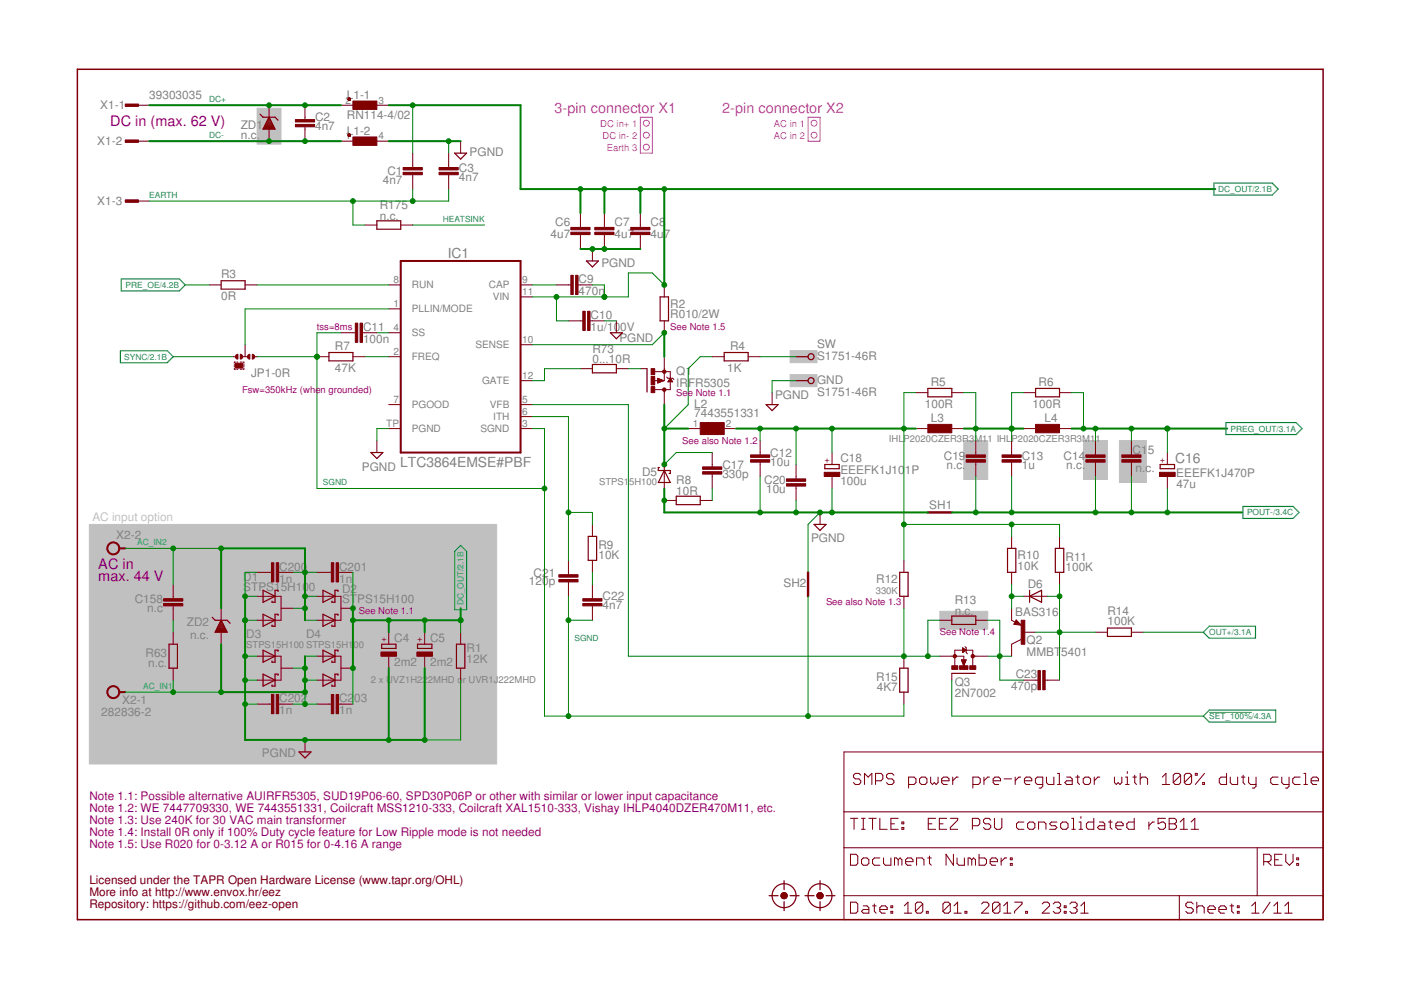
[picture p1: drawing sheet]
<svg xmlns="http://www.w3.org/2000/svg" width="297mm" height="210mm" viewBox="0 0 297 210" stroke-linecap="round" stroke-linejoin="round" font-family="sans-serif">
<g fill="#c0c0c0" stroke="#c0c0c0" stroke-width=".21">
<path d="M237.3 93.4h5.8v8.9h-5.8z"/>
<path d="M204.3 93.4h5.1v8.3h-5.1z"/>
<path d="M199.3 129.6h10.1v3.8h-10.1z"/>
<path d="M54.5 22.9h5.1v7.7h-5.1z"/>
<path d="M167.5 74.4h5.7v2.5h-5.7z"/>
<path d="M167.5 79.4h5.7v2.6h-5.7z"/>
<path d="M229.7 93.4h5.1v8.3h-5.1z"/>
<path d="M18.9 111.2h86.4v50.8h-86.4z"/>
</g>
<g fill="none" stroke="#800000" stroke-width=".21">
<path d="M29.1 29.9h2.5M29.1 22.3h2.5M57 22.3v2.5M57 27.4v2.5M64.7 22.3v3.1M64.7 26.9v3M72.3 29.9h2.5M72.3 22.3h2.5M79.9 29.9h2.5M79.9 22.3h2.5M87.5 32.5v3M87.5 37v3.1"/>
<path d="M95.1 32.5v3M95.1 37v3.1M97.7 29.9v2.6M29.1 42.6h2.5M77.4 47.7h2.5M85 47.7h2.5M123.1 45.2v3M123.1 49.7v3.1M125.6 52.8v2.5M128.1 45.2v3M128.1 49.7v3.1M135.8 45.2v3"/>
<path d="M135.8 49.7v3.1M44.3 60.4h2.6M49.4 75.6h.8M49.7 77.3v.5M49.7 78v.3h.2M49.9 76.8h-.2v.2M50.2 76.8h.2M50.2 78.3h.2M50.9 76.8h.3M50.9 78.3h.3M51.5 75.6h1M51.5 76.8h.2v.2"/>
<path d="M51.7 77.3v.5M51.7 78v.3h-.2M52 60.4h2.5M52 73.1v2.5M53.7 75.6h.8M67.2 75.6h2.5M72.3 70.5h3M74.8 75.6h2.6M76.9 70.5h3M82.4 75.6h2.6M82.4 65.5h2.6M82.4 60.4h2.6"/>
<path d="M82.4 70.5h2.6M110.4 62.9h2.5M110.4 60.4h2.5M110.4 73.1h2.5M118 60.4h3M120.5 68h3.1M122.6 60.4h3M123.1 78.2h2.5M125.1 68h3M130.7 68v2.5M130.7 78.2h2.5M135.8 78.2h1.4"/>
<path d="M138.8 78.8h3.3v3.8h-3.3M140.8 60.4v2.5M140.8 68v2.5M140.8 75.6v5.1h-2.1M141.4 79.9l.2 .3h1l.3 .3M151 75.6h2.5M158.6 75.6h2.6M79.9 93.4v2.5M82.4 90.9h2.6M82.4 85.8h2.6M110.4 90.9h2.5M110.4 80.7h2.5"/>
<path d="M110.4 85.8h2.5M110.4 88.3h2.5M139.4 80.2l1.3 .5-1.3 .5zM139.4 81.1h.3M139.4 81h.6M139.4 80.9h.9M139.4 80.8h1.2M139.4 80.6h1.1M139.4 80.5h.8M139.4 80.4h.5M139.4 80.3h.2M140.8 82.6v3.2"/>
<path d="M140.8 98.5v5.1M141.7 80.9h.9M141.8 80.8h.7M141.8 80.6h.6M141.9 80.5h.4M142 80.4h.2M142.1 80.3h.1M142.1 80.2l.5 .8h-1zM145.9 90.9h2.6M151 95.9v3.1M153.5 90.9h2.6M161.2 93.4v3.1"/>
<path d="M161.2 98v3M163.7 83.2v2.6M168.8 98.5v3M176.4 95.9v2.6M194.2 83.2h2.5M194.2 90.9h2.5M201.8 83.2h2.5M201.8 90.9h2.5M206.9 93.4v3.1M206.9 98v3M214.5 93.4v3.1M214.5 98v3"/>
<path d="M217 83.2h2.6M217 90.9h2.6M224.6 83.2h2.6M224.6 90.9h2.6M232.3 93.4v3.1M232.3 98v3M239.9 93.4v3.1M239.9 98v3M247.5 95.9v2.6M120.5 118.8v3.1M125.6 111.2v2.5M125.6 118.8v2.5"/>
<path d="M140.8 106.1h2.6M148.5 106.1h2.5M151 100.5v3.1M168.8 103.1v3M173.9 108.6v2.6M176.4 101v2.6M191.6 118.8v2.5M214.5 113.7v2.6M224.6 113.7v2.6M247.5 101v2.6M36.7 123.9v3M36.7 128.5v3"/>
<path d="M36.7 134v2.6M46.9 129v2.5M46.9 134v2.6M54.5 139.1h5.1v5.1h-5.1M54.5 126.4h5.1v5.1h-5.1M54.5 121.3h3.1M59.1 121.3h3M59.6 129h2.5M67.2 139.1h5.1v5.1h-5.1M67.2 126.4h5.1v5.1h-5.1M67.2 121.3h3.1M71.8 121.3h3"/>
<path d="M72.3 129h2.5M82.4 134v2.6M82.4 139.1v2.6M90 134v2.6M90 139.1v2.6M97.7 134v2.6M120.5 123.4v3M125.6 123.9v3M125.6 128.5v3M191.6 126.4v2.6M191.6 139.1v2.6M199.3 139.1h5v.9"/>
<path d="M199.3 131.5h2.5M203.8 139.9h1.1l-.6 1.3zM203.9 140h.9M204.1 137.4l.8 .5-.8 .5zM204.1 138.3h.1M204.1 138.2h.3M204.1 138h.4M204.1 137.9h.6M204.1 137.8h.7M204.1 137.7h.5M204.1 137.6h.3M204.1 137.5h.1"/>
<path d="M204.6 137.1l.3 .3v1l.2 .2M206.2 139.1h3.2M206.9 131.5h2.5M214.5 121.3v2.6M214.5 129v2.5l.7 .4M215.5 131.4l1 1.2-1.6-.2zM216.5 135.6l-2 1v2.5M217 134h2.6M217 126.4h5.1M224.6 121.3v2.6M232.3 134h2.5M239.9 134h2.5"/>
<path d="M36.7 141.7v2.5M54.5 149.3h3.1M59.1 149.3h3M59.6 141.7h2.5M64.7 156.9v2.5M67.2 149.3h3.1M71.8 149.3h3M72.3 141.7h2.5M97.7 141.7v2.5M178.9 159.4h101.6v35.6h-101.6zM191.6 146.7v2.6M201.8 142.8v1.4"/>
<path d="M203.9 140.1h.8M204 140.2h.7M204 140.4h.7M204.1 140.5h.5M204.1 140.6h.5M204.2 140.7h.3M204.2 140.8h.3M204.3 140.9h.1M204.3 141.1h.1M206.2 141.1v-3.2h-3.8v3.3M217 144.2h3.1M221.6 144.2h3"/>
<path d="M178.9 179.7h101.6M178.9 172.1h101.6M180.3 173.5h1.6M181.1 173.5v2.3M182.5 164.4l-.4-.4h-.8l-.3 .4v.4l.3 .3h.8l.4 .4v.4l-.4 .4h-.8l-.3-.4M182.6 173.5h.8M182.6 175.8h.8M183 173.5v2.3M183.3 166.3v-2.3l.8 .8 .7-.8v2.3M184.2 173.5h1.6M185 173.5v2.3M185.6 165.5h1.2l.4-.4v-.7l-.4-.4h-1.2v2.3"/>
<path d="M186.5 173.5v2.3h1.6M188.9 174.7h.8M189.5 164.4l-.4-.4h-.8l-.3 .4v.4l.3 .3h.8l.4 .4v.4l-.4 .4h-.8l-.3-.4M190.4 173.5h-1.5v2.3h1.5M191.2 175.5h.4v.3h-.4zM191.2 174.3h.4v.4h-.4zM192.6 166.3h1.2l.4-.4v-.8l-.4-.3h-1.2v2.3M195 165.1l.4-.3h.8l.3 .3v.8l-.3 .4h-.8l-.4-.4zM196.8 174.7h.8M197.3 164.8v1.1l.4 .4 .4-.4 .4 .4 .4-.4v-1.1M198.4 173.5h-1.6v2.3h1.6M199.2 174.7h.7"/>
<path d="M199.6 165.5h1.6v-.4l-.4-.3h-.8l-.4 .3v.8l.4 .4h.8M200.7 173.5h-1.5v2.3h1.5M201.5 173.5h1.6v.4l-1.6 1.6v.3h1.6M202 164.8v1.5M203.2 164.8h-.4l-.8 .7M206.2 175.1h1.1l.4-.4v-.8l-.4-.4h-1.1v2.3M206.3 166.3h1.2l.3-.4v-.8l-.3-.3h-1.2v2.3M208.6 164.8v1.5M209.8 164.8h-.4l-.8 .7M210.1 173.9l-.4-.4h-.8l-.4 .4v.4l.4 .4h.8l.4 .4v.4l-.4 .3h-.8l-.4-.3M210.6 165.5h1.5v-.4l-.4-.3h-.8l-.3 .3v.8l.3 .4h.8M210.8 173.5v2l.4 .3h.8l.4-.3v-2"/>
<path d="M212.9 165.1h1.6M215.2 164.8v1.5M216.4 164.8h-.4l-.8 .7M217.1 174.3h-1.2l-.4 .4v.8l.4 .3h1.2M217.2 165.5h1.6v-.4l-.4-.3h-.8l-.4 .3v.8l.4 .4h.8M217.9 174.7l.3-.4h.8l.4 .4v.8l-.4 .3h-.8l-.3-.3zM220.2 175.8v-1.5h1.2l.4 .4v1.1M221.1 166.3h-1.2l-.4-.4v-.8l.4-.3h1.2v1.9l-.4 .4h-.4M221.9 164.8v1.1l.3 .4h1.2v-1.5M224.1 174.3h-1.2l-.4 .4 .4 .4h.8l.4 .4-.4 .3h-1.2M224.2 164h.4v2.3M224.2 166.3h.8"/>
<path d="M224.9 174.7l.4-.4h.7l.4 .4v.8l-.4 .3h-.7l-.4-.3zM226.1 164.8h.8l.4 .3v1.2h-1.2l-.3-.4 .3-.4h1.2M227.2 173.5h.4v2.3M227.2 175.8h.8M228.1 164.8h.8M228.5 164.4v1.5l.4 .4M228.8 175.8h.8M228.8 174.3h.4v1.5M229.2 173.1v.4M229.7 165.1l.4-.3h.7l.4 .3v.8l-.4 .4h-.7l-.4-.4zM231.9 173.5v2.3h-1.2l-.4-.3v-.8l.4-.4h1.2M232 164.8v1.5"/>
<path d="M233.1 174.3h.7l.4 .4v1.1h-1.1l-.4-.3 .4-.4h1.1M233.2 164.8h-.4l-.8 .7M235 174.3h.8M235.4 173.9v1.6l.4 .3M236.3 164.8v1.1l.4 .4 .4-.4 .3 .4 .4-.4v-1.1M236.6 175.1h1.5v-.4l-.4-.4h-.7l-.4 .4v.8l.4 .3h.7M238.6 166.3h.8M238.6 164.8h.4v1.5M239 163.6v.4M240.2 164.8h.8M240.5 173.5v2.3h-1.2l-.4-.3v-.8l.4-.4h1.2M240.6 164.4v1.5l.4 .4"/>
<path d="M241.7 165.1l.4-.3h.8l.4 .3v1.2M241.7 164v2.3M243.6 174.3v1.5M244.8 174.3h-.4l-.8 .8M246.4 166.3h1.6M246.4 164.8l.8-.8v2.3M247.1 173.5h-1.6v1.2l.8-.4h.4l.4 .4v.8l-.4 .3h-.8l-.4-.3M247.9 173.5h1.1l.4 .4v.4l-.4 .4 .4 .4v.4l-.4 .3h-1.1zM247.9 174.7h1.1M250.2 175.8h1.6M250.2 174.3l.8-.8v2.3M250.3 164.4l-.4-.4h-.7l-.4 .4v1.5"/>
<path d="M250.3 164.4v1.5l-.4 .4h-.7l-.4-.4M250.3 164.4l-1.5 1.5M252.5 175.8h1.6M252.5 174.3l.8-.8v2.3M252.6 164.4l-.3-.4h-.8l-.4 .4v1.5M252.6 164.4v1.5l-.3 .4h-.8l-.4-.4M252.6 164.4l-1.5 1.5M253.4 164h.4v.4h-.4zM255 165.9h.4v.4h-.4zM255.4 164l-2 2.3M260.1 164v2.3h-1.2l-.4-.4v-.8l.4-.3h1.2M260.8 164.8v1.1l.4 .4h1.2v-1.5"/>
<path d="M263.2 164.8h.7M263.6 164.4v1.5l.3 .4M264.7 164.8v1.1l.4 .4h1.2M266.3 164.8v1.9l-.4 .4h-.4M266.6 179.7v10.2M271 164.8h-1.2l-.4 .3v.8l.4 .4h1.2M271.8 164.8v1.1l.3 .4h1.2M273.3 164.8v1.9l-.4 .4h-.4M275.7 164.8h-1.2l-.4 .3v.8l.4 .4h1.2M276.4 164h.4v2.3M276.4 166.3h.8M278 165.5h1.5v-.4l-.3-.3h-.8l-.4 .3v.8l.4 .4h.8"/>
<path d="M178.9 189.9h101.6M180.3 181.1h1.2l.4 .4v1.6l-.4 .4h-1.2zM180.3 191.3h1.2l.4 .4v1.5l-.4 .4h-1.2zM182.6 182.3l.4-.4h.8l.4 .4v.8l-.4 .4h-.8l-.4-.4zM183 192.1h.8l.4 .3v1.2h-1.2l-.4-.4 .4-.4h1.2M185 192.1h.8M185.4 191.7v1.5l.4 .4M186.5 192.8h1.6v-.4l-.4-.3h-.8l-.4 .3v.8l.4 .4h.8M186.5 181.9h-1.1l-.4 .4v.8l.4 .4h1.1M187.3 181.9v1.2l.4 .4h1.2v-1.6M188.9 193.2h.4v.4h-.4zM188.9 192.1h.4v.3h-.4z"/>
<path d="M190.4 182.3l-.3-.4h-.4v1.6M190.4 182.3l.4-.4 .4 .4v1.2M190.4 182.3v1.2M191.7 193.6h1.6M191.7 192.1l.8-.8v2.3M192 182.7h1.6v-.4l-.4-.4h-.8l-.4 .4v.8l.4 .4h.8M194.3 183.5v-1.6h1.2l.4 .4v1.2M195.6 191.7v1.5l-.4 .4h-.7l-.4-.4M195.6 191.7l-.4-.4h-.7l-.4 .4v1.5M195.6 191.7l-1.5 1.5M196.4 193.2h.4v.4h-.4zM196.7 181.9h.8"/>
<path d="M197.1 181.5v1.6l.4 .4M201.5 191.7v1.5l-.4 .4h-.8l-.4-.4M201.5 191.7l-.4-.4h-.8l-.4 .4v1.5M201.5 191.7l-1.6 1.5M202.1 181.1v2.4l-1.5-2.4v2.4M202.3 193.6h1.5M202.3 192.1l.7-.8v2.3M202.9 181.9v1.2l.4 .4h1.2v-1.6M204.6 193.2h.4v.4h-.4zM206 182.3l-.4-.4h-.3v1.6M206 182.3v1.2M206 182.3l.4-.4 .4 .4v1.2"/>
<path d="M207.6 181.1v2.4h1.2l.3-.4v-.8l-.3-.4h-1.2M208.1 191.7l.4-.4h.8l.4 .4v.4l-1.6 1.5h1.6M209.9 182.7h1.6v-.4l-.4-.4h-.8l-.4 .4v.8l.4 .4h.8M212 191.7v1.5l-.4 .4h-.8l-.4-.4M212 191.7l-.4-.4h-.8l-.4 .4v1.5M212 191.7l-1.6 1.5M212.3 181.9v1.6M212.8 193.6h1.5M212.8 192.1l.8-.8v2.3M213.4 181.9h-.4l-.7 .8M214.2 183.1h.4v.4h-.4zM214.2 181.9h.4v.4h-.4z"/>
<path d="M215.1 191.3h1.6v.4l-1.6 1.5v.4M217.5 193.2h.3v.4h-.3zM221 191.7l.4-.4h.7l.4 .4v.4l-1.5 1.5h1.5M223.3 191.7l.4-.4h.8l.4 .4v.4l-.4 .3M224.1 192.4h.4M224.5 192.4l.4 .4v.4l-.4 .4h-.8l-.4-.4M225.6 193.2h.4v.4h-.4zM225.6 192.1h.4v.3h-.4zM226.8 191.7l.4-.4h.8l.4 .4v.4l-.4 .3M227.6 192.4h.4M228 192.4l.4 .4v.4l-.4 .4h-.8l-.4-.4M229.2 193.6h1.5"/>
<path d="M229.2 192.1l.7-.8v2.3M250 189.9v5.1M253 191.7l-.4-.4h-.8l-.4 .4v.4l.4 .3h.8l.4 .4v.4l-.4 .4h-.8l-.4-.4M253.7 192.4l.4-.3h.8l.4 .3v1.2M253.7 191.3v2.3M256.1 192.8h1.6v-.4l-.4-.3h-.8l-.4 .3v.8l.4 .4h.8M258.4 192.8h1.6v-.4l-.4-.3h-.8l-.4 .3v.8l.4 .4h.8M260.8 192.1h.8M261.2 191.7v1.5l.4 .4M262.3 193.2h.4v.4h-.4zM262.3 192.1h.4v.3h-.4zM265.4 193.6h1.6"/>
<path d="M265.4 192.1l.8-.8v2.3M267.9 182.7h1.2l.4-.4v-.8l-.4-.4h-1.2v2.4M268.7 182.7l.8 .8M269.3 191.3l-1.6 2.3M270.1 193.6h1.5M270.1 192.1l.7-.8v2.3M270.3 182.3h.7M271.8 181.1h-1.5v2.4h1.5M272.4 193.6h1.6M272.4 192.1l.8-.8v2.3M272.6 181.1v1.6l.8 .8 .8-.8v-1.6M274.9 183.1h.4v.4h-.4z"/>
<path d="M274.9 181.9h.4v.4h-.4z"/>
</g>
<path d="M16.4 14.7h264.1v180.3h-264.1z" fill="none" stroke="#800000" stroke-width=".32"/>
<g fill="none" stroke="#800000" stroke-width=".25">
<path d="M55.1 24.2l.7 .6h2.5l.6 .7M55.8 27.2h2.4M56 27h2.1M56.1 26.8h1.9M56.2 26.6h1.7M56.3 26.4h1.5M56.4 26.1h1.3M56.5 25.9h1.1M56.6 25.7h.8M56.7 25.5h.6M56.9 25.2h.3M57 25h.1"/>
<path d="M57 24.8l1.3 2.6h-2.5zM73.8 21h.5M73.8 28.8a.25 .25 0 0 1 .3-.4 .25 .25 0 0 1 .2 .4M73.8 28.8l.2 .1 .3-.1M73.8 28.8h.5M73.8 28.6h.5M73.9 21.2l.3 .1M73.9 21.2h.3M74.2 21.2v.1M74.3 21a.26 .26 0 0 0-.3-.2 .26 .26 0 0 0-.1 .4M74.3 21l-.1 .2M96.4 32.5h2.5l-1.2 1.2z"/>
<path d="M46.9 59.5h5.1v1.8h-5.1zM79.9 46.8h5.1v1.8h-5.1zM124.3 55.3h2.6l-1.3 1.3zM69.7 74.7h5.1v1.8h-5.1zM125.6 77.3h5.1v1.8h-5.1zM129.4 70.5h2.6l-1.3 1.3zM137.2 78.2v4.9M140 62.9h1.7v5.1h-1.7zM153.5 74.7h5.1v1.8h-5.1zM168.8 75.6h2.5M78.6 95.9h2.6l-1.3 1.3zM139.8 99.1h-.2v.7h2.5v.6h-.2"/>
<path d="M140.8 99.8l1.3 2.5h-2.5zM162.4 85.8h2.6l-1.3 1.3zM168.8 80.7h2.5M174.9 98.5h3v.9h-3zM196.7 82.4h5.1v1.7h-5.1zM219.6 82.4h5v1.7h-5zM246 98.5h3v.9h-3zM124.7 113.7h1.8v5.1h-1.8zM143.4 105.2h5.1v1.8h-5.1zM172.6 111.2h2.5l-1.2 1.3zM213.6 116.3h1.8v5h-1.8zM223.8 116.3h1.7v5h-1.7z"/>
<path d="M35.8 136.6h1.8v5.1h-1.8zM45 130.9l.6 .6h2.6l.6 .6M45.7 133.9h2.4M45.8 133.7h2.2M45.9 133.4h2M46 133.2h1.7M46.1 133h1.5M46.2 132.8h1.3M46.4 132.5h1M46.5 132.3h.8M46.6 132.1h.6M46.7 131.9h.4"/>
<path d="M46.8 131.7h.2M46.9 131.5l1.3 2.5h-2.6zM55.8 125.2l2.5 1.2-2.5 1.3zM55.8 130.2l2.5 1.3-2.5 1.3zM55.8 137.9l2.5 1.2-2.5 1.3zM58.9 125.4v-.2h-.6v2.5h-.6v-.3M58.9 130.5v-.3h-.6v2.6h-.6v-.3M58.9 138.1v-.2h-.6v2.5h-.6v-.3M68.5 125.2l2.5 1.2-2.5 1.3zM68.5 130.2l2.5 1.3-2.5 1.3zM68.5 137.9l2.5 1.2-2.5 1.3zM71.6 125.4v-.2h-.6v2.5h-.6v-.3"/>
<path d="M71.6 130.5v-.3h-.6v2.6h-.6v-.3M71.6 138.1v-.2h-.6v2.5h-.6v-.3M80.9 136.6h3v.9h-3zM88.5 136.6h3.1v.9h-3.1zM96.8 136.6h1.8v5.1h-1.8zM190.8 121.3h1.7v5.1h-1.7zM201.8 130.6h5.1v1.8h-5.1zM215.5 132.1h.4l-.4-.2-.3 .4 1.1 .1-.8-.8-.4 .7M218.3 126.4l2.5-1.2v2.5zM218.3 125.2v2.5M234.8 133.2h5.1v1.7h-5.1zM55.8 142.9l2.5 1.3-2.5 1.3z"/>
<path d="M58.9 143.2v-.3h-.6v2.6h-.6v-.3M63.4 159.4h2.5l-1.2 1.3zM68.5 142.9l2.5 1.3-2.5 1.3zM71.6 143.2v-.3h-.6v2.6h-.6v-.3M190.8 141.7h1.7v5h-1.7zM201.8 142.8h5M163.1 189.9h1.9M165.6 189.9h1.3M165.6 190.1h1.2M165.7 189.7h1.1M165.8 190.3h.9M165.8 189.4h.9"/>
<path d="M166.2 186.7v1.9M166.2 191.2v1.9M167.5 189.9h1.9M170.7 189.9h1.9M173.2 189.9h1.3M173.2 190.1h1.3M173.3 189.7a.64 .64 0 0 1 .6-.4 .64 .64 0 0 1 .6 .4M173.3 189.7a.63 .63 0 0 0 .2 .7 .63 .63 0 0 0 .8 0M173.3 189.7h1.1M173.4 190.3h.9M173.4 189.4h.9M173.9 186.7v1.9"/>
<path d="M173.9 191.2v1.9M174.5 189.7l-.2 .7M175.1 189.9h1.9"/>
<circle cx="172" cy="75.6" r=".64"/>
<circle cx="172" cy="80.7" r=".64"/>
<circle cx="166.2" cy="189.9" r="2.54"/>
<circle cx="166.2" cy="189.9" r=".63"/>
<circle cx="173.9" cy="189.9" r="2.54"/>
</g>
<g fill="#800000" stroke="#800000" stroke-width=".21">
<path d="M126.1 49.2h4.1v.5h-4.1z"/>
<path d="M126.1 48.2h4.1v.5h-4.1z"/>
<path d="M159.1 97.5h4.1v.5h-4.1z"/>
<path d="M159.1 96.5h4.1v.5h-4.1z"/>
<path d="M149 100h4v.5h-4z"/>
<path d="M149 99h4v.5h-4z"/>
<path d="M216.5 131.5h.8v5.1h-.8z"/>
<path d="M166.8 102.6h4v.5h-4z"/>
<path d="M166.8 101.5h4v.5h-4z"/>
<path d="M121 49.2h4.1v.5h-4.1z"/>
<path d="M121 48.2h4.1v.5h-4.1z"/>
<path d="M123.6 128h4v.5h-4z"/>
<path d="M123.6 126.9h4v.5h-4z"/>
<path d="M118.5 122.9h4.1v.5h-4.1z"/>
<path d="M118.5 121.9h4.1v.5h-4.1z"/>
<path d="M124.6 66h.5v4.1h-.5z"/>
<path d="M123.6 66h.5v4.1h-.5z"/>
<path d="M219.6 90h5v1.8h-5z"/>
<path d="M196.7 90h5.1v1.8h-5.1z"/>
<path d="M138 82h.8v1.2h-.8z"/>
<path d="M138 78.2h.8v1.2h-.8z"/>
<path d="M138 79.8h.8v1.8h-.8z"/>
<path d="M122 58.4h.6v4h-.6z"/>
<path d="M121 58.4h.5v4h-.5z"/>
<path d="M76.3 68.5h.6v4.1h-.6z"/>
<path d="M75.3 68.5h.5v4.1h-.5z"/>
<path d="M201.8 141.2h1.3v.7h-1.3z"/>
<path d="M205.6 141.2h1.3v.7h-1.3z"/>
<path d="M203.5 141.2h1.7v.7h-1.7z"/>
<path d="M204.9 96.5h4v.5h-4z"/>
<path d="M204.9 97.5h4v.5h-4z"/>
<path d="M237.8 97.5h4.1v.5h-4.1z"/>
<path d="M237.8 96.5h4.1v.5h-4.1z"/>
<path d="M80.8 138.2h3.3v.9h-3.3z"/>
<path d="M49.9 77h1.6v1h-1.6z"/>
<path d="M88.4 138.2h3.3v.9h-3.3z"/>
<path d="M245.9 100.1h3.3v.9h-3.3z"/>
<path d="M221.1 142.2h.5v4h-.5z"/>
<path d="M220.1 142.2h.5v4h-.5z"/>
<path d="M133.7 49.2h4.1v.5h-4.1z"/>
<path d="M133.7 48.2h4.1v.5h-4.1z"/>
<path d="M85.5 35.5h4v.5h-4z"/>
<path d="M85.5 36.5h4v.5h-4z"/>
<path d="M93.1 36.5h4.1v.5h-4.1z"/>
<path d="M93.1 35.5h4.1v.5h-4.1z"/>
<path d="M62.6 25.4h4.1v.5h-4.1z"/>
<path d="M62.6 26.4h4.1v.5h-4.1z"/>
<path d="M148.5 89.6h5v2.5h-5z"/>
<path d="M174.8 100.1h3.3v.9h-3.3z"/>
<path d="M74.8 29h5.1v1.8h-5.1z"/>
<path d="M74.8 21.4h5.1v1.8h-5.1z"/>
<path d="M26.6 22.1h2.8v.5h-2.8z"/>
<path d="M26.6 29.7h2.8v.5h-2.8z"/>
<path d="M26.6 42.4h2.8v.5h-2.8z"/>
<path d="M212.4 97.5h4.1v.5h-4.1z"/>
<path d="M212.4 96.5h4.1v.5h-4.1z"/>
<path d="M230.2 97.5h4.1v.5h-4.1z"/>
<path d="M230.2 96.5h4.1v.5h-4.1z"/>
<path d="M57.6 119.3h.5v4.1h-.5z"/>
<path d="M58.6 119.3h.5v4.1h-.5z"/>
<path d="M70.3 119.3h.5v4.1h-.5z"/>
<path d="M71.3 119.3h.5v4.1h-.5z"/>
<path d="M57.6 147.3h.5v4h-.5z"/>
<path d="M58.6 147.3h.5v4h-.5z"/>
<path d="M70.3 147.3h.5v4h-.5z"/>
<path d="M71.3 147.3h.5v4h-.5z"/>
<path d="M34.7 128h4.1v.5h-4.1z"/>
<path d="M34.7 126.9h4.1v.5h-4.1z"/>
</g>
<path d="M196.7 108.6h5.1M171.3 121.3v5.1" fill="none" stroke="#800000" stroke-width=".51"/>
<g fill="#800000" stroke="#800000" stroke-width=".21">
<path d="M53.5 75.1a.51 .51 0 0 1 .5 .5 .51 .51 0 0 1-.5 .5z" fill-rule="evenodd"/>
<path d="M50.9 75.1a.51 .51 0 0 1 .6 .5 .51 .51 0 0 1-.6 .5z" fill-rule="evenodd"/>
<path d="M52.6 75.3l.4-.2v1l-.5-.3z" fill-rule="evenodd"/>
<path d="M50 75.3l.4-.2v1l-.4-.3z" fill-rule="evenodd"/>
<circle cx="140.8" cy="78.8" r=".36"/>
<circle cx="140.8" cy="82.6" r=".36"/>
<circle cx="206.2" cy="139.1" r=".36"/>
<circle cx="202.4" cy="139.1" r=".36"/>
</g>
<g fill="none" stroke="#800000" stroke-width=".42">
<path d="M85 55.3h25.4v40.6h-25.4zM25.3 116.3h1.3M25.3 146.7h1.3"/>
<circle cx="24" cy="116.3" r="1.27"/>
<circle cx="24" cy="146.7" r="1.27"/>
</g>
<g fill="none" stroke="#008000" stroke-width=".21">
<path d="M87.5 22.3v10.2M95.1 29.9v2.6M74.8 42.6v5.1h2.6M87.5 40.1v2.5M87.5 47.7h15.2M95.1 40.1v2.5h-63.5M36.7 75.6h12.7M39.3 60.4h5M54.5 60.4h27.9M54.5 75.6h12.7M72.3 70.5h-5.1v33.1h48.2M77.4 75.6h5"/>
<path d="M79.9 70.5h2.5M82.4 65.5h-30.4v7.6M112.9 60.4h5.1M118 62.9v5.1h2.5M123.1 78.2h-7.7v2.5h-2.5M125.6 60.4h2.5v2.5M128.1 68h2.6M133.2 78.2h2.6M140.8 60.4l-2.5-2.5h-5.1v5h-20.3M140.8 70.5l-2.5 2.6h-25.4M151 75.6h-2.5l-2.6 2.6v7.6l-5.1 5.1M161.2 75.6h7.6"/>
<path d="M82.4 90.9h-2.5v2.5M112.9 90.9h2.5v60.9h76.2v-2.5M112.9 85.8h20.3v53.3h66.1M112.9 88.3h7.6v30.5M151 95.9h-7.6l-2.6 2.6M161.2 90.9v2.5M168.8 90.9v7.6M168.8 80.7h-5.1v2.5M176.4 90.9v5M194.2 83.2h-2.6v35.6M204.3 83.2h2.6v10.2M217 83.2h-2.5v10.2"/>
<path d="M227.2 83.2h2.5v7.7M232.3 90.9v2.5M239.9 90.9v2.5M247.5 90.9v5M26.6 116.3h20.3M36.7 116.3v7.6M120.5 108.6h5.1v2.6M151 103.6v2.5M161.2 101v7.6M168.8 106.1v2.5M173.9 108.6l-2.6 2.6v10.1M176.4 103.6v5"/>
<path d="M191.6 111.2h33v2.5M206.9 101v7.6M214.5 101v7.6M214.5 111.2v2.5M232.3 101v7.6M239.9 101v7.6M247.5 103.6v5M36.7 131.5v2.5M52 131.5h2.5M52 139.1h2.5M54.5 121.3h-2.5v5.1h2.5M62.1 121.3h5.1"/>
<path d="M62.1 129h2.6M64.7 126.4h2.5M64.7 131.5h2.5M64.7 139.1h2.5M74.8 121.3v7.7M97.7 131.5v2.5M120.5 131.5h5.1M120.5 126.4v25.4M125.6 121.3v2.6M171.3 126.4v25.4M191.6 129v10.1M199.3 131.5h-2.6v7.6"/>
<path d="M209.4 131.5h2.6v12.7h5M209.4 139.1h5.1M214.5 126.4h2.5M214.5 123.9v5.1M219.6 134h12.7M222.1 126.4h2.5M224.6 123.9v20.3M242.4 134h12.7M26.6 146.7h20.3M36.7 144.2v2.5M52 144.2h2.5M52 149.3h2.5"/>
<path d="M62.1 149.3h5.1M62.1 141.7h2.6M64.7 144.2h2.5M64.7 146.7v2.6M74.8 141.7v7.6M97.7 144.2v12.7h-7.7M201.8 144.2v7.6h53.3"/>
</g>
<g fill="#008000" stroke="#008000" stroke-width=".21">
<circle cx="173.9" cy="108.6" r=".51"/>
<circle cx="168.8" cy="108.6" r=".51"/>
<circle cx="161.2" cy="108.6" r=".51"/>
<circle cx="140.8" cy="106.1" r=".51"/>
<circle cx="176.4" cy="108.6" r=".51"/>
<circle cx="125.6" cy="52.8" r=".51"/>
<circle cx="128.1" cy="52.8" r=".51"/>
<circle cx="95.1" cy="29.9" r=".51"/>
<circle cx="64.7" cy="156.9" r=".51"/>
<circle cx="82.4" cy="156.9" r=".51"/>
<circle cx="52" cy="131.5" r=".51"/>
<circle cx="52" cy="139.1" r=".51"/>
<circle cx="52" cy="144.2" r=".51"/>
<circle cx="90" cy="156.9" r=".51"/>
<circle cx="52" cy="126.4" r=".51"/>
<circle cx="52" cy="149.3" r=".51"/>
<circle cx="123.1" cy="40.1" r=".51"/>
<circle cx="128.1" cy="40.1" r=".51"/>
<circle cx="140.8" cy="60.4" r=".51"/>
<circle cx="128.1" cy="62.9" r=".51"/>
<circle cx="140.8" cy="40.1" r=".51"/>
<circle cx="135.8" cy="40.1" r=".51"/>
<circle cx="87.5" cy="22.3" r=".51"/>
<circle cx="118" cy="62.9" r=".51"/>
<circle cx="97.7" cy="131.5" r=".51"/>
<circle cx="90" cy="131.5" r=".51"/>
<circle cx="82.4" cy="131.5" r=".51"/>
<circle cx="74.8" cy="131.5" r=".51"/>
<circle cx="74.8" cy="129" r=".51"/>
<circle cx="74.8" cy="141.7" r=".51"/>
<circle cx="191.6" cy="139.1" r=".51"/>
<circle cx="196.7" cy="139.1" r=".51"/>
<circle cx="224.6" cy="134" r=".51"/>
<circle cx="224.6" cy="126.4" r=".51"/>
<circle cx="214.5" cy="126.4" r=".51"/>
<circle cx="214.5" cy="111.2" r=".51"/>
<circle cx="168.8" cy="90.9" r=".51"/>
<circle cx="161.2" cy="90.9" r=".51"/>
<circle cx="191.6" cy="111.2" r=".51"/>
<circle cx="191.6" cy="90.9" r=".51"/>
<circle cx="176.4" cy="90.9" r=".51"/>
<circle cx="120.5" cy="108.6" r=".51"/>
<circle cx="140.8" cy="90.9" r=".51"/>
<circle cx="140.8" cy="98.5" r=".51"/>
<circle cx="120.5" cy="131.5" r=".51"/>
<circle cx="171.3" cy="151.8" r=".51"/>
<circle cx="120.5" cy="151.8" r=".51"/>
<circle cx="67.2" cy="75.6" r=".51"/>
<circle cx="115.4" cy="103.6" r=".51"/>
<circle cx="140.8" cy="70.5" r=".51"/>
<circle cx="212" cy="139.1" r=".51"/>
<circle cx="214.5" cy="90.9" r=".51"/>
<circle cx="206.9" cy="90.9" r=".51"/>
<circle cx="64.7" cy="129" r=".51"/>
<circle cx="64.7" cy="126.4" r=".51"/>
<circle cx="46.9" cy="116.3" r=".51"/>
<circle cx="64.7" cy="121.3" r=".51"/>
<circle cx="36.7" cy="116.3" r=".51"/>
<circle cx="64.7" cy="141.7" r=".51"/>
<circle cx="64.7" cy="144.2" r=".51"/>
<circle cx="46.9" cy="146.7" r=".51"/>
<circle cx="64.7" cy="149.3" r=".51"/>
<circle cx="64.7" cy="146.7" r=".51"/>
<circle cx="36.7" cy="146.7" r=".51"/>
<circle cx="239.9" cy="108.6" r=".51"/>
<circle cx="214.5" cy="108.6" r=".51"/>
<circle cx="232.3" cy="108.6" r=".51"/>
<circle cx="247.5" cy="108.6" r=".51"/>
<circle cx="206.9" cy="108.6" r=".51"/>
<circle cx="64.7" cy="29.9" r=".51"/>
<circle cx="57" cy="29.9" r=".51"/>
<circle cx="57" cy="22.3" r=".51"/>
<circle cx="64.7" cy="22.3" r=".51"/>
<circle cx="87.5" cy="42.6" r=".51"/>
<circle cx="74.8" cy="42.6" r=".51"/>
<circle cx="247.5" cy="90.9" r=".51"/>
<circle cx="229.7" cy="90.9" r=".51"/>
<circle cx="232.3" cy="90.9" r=".51"/>
<circle cx="239.9" cy="90.9" r=".51"/>
</g>
<g fill="none" stroke="#008000" stroke-width=".42">
<path d="M31.6 29.9h40.7M31.6 22.3h40.7M82.4 29.9h15.3M82.4 22.3h28v17.8h147.3M123.1 52.8h12.7M123.1 40.1v5.1M128.1 40.1v5.1M135.8 40.1v5.1M140.8 40.1v20.3M140.8 70.5v5.1M140.8 85.8v12.7M140.8 90.9h5.1"/>
<path d="M156.1 90.9h38.1M204.3 90.9h12.7M227.2 90.9h33M140.8 103.6v5h55.9M201.8 108.6h61.6M46.9 129v-12.7h17.8v15.2M46.9 136.6v10.1h17.8v-7.6M52 126.4v30.5h38v-15.2M74.8 129v12.7M82.4 131.5v2.5M90 131.5v2.5M97.7 129v2.5h-22.9"/>
<path d="M82.4 141.7v15.2"/>
</g>
<g fill="none" stroke="#f0f" stroke-width=".21">
<path d="M135.8 24.8h2.5v7.7h-2.5zM171.3 24.8h2.6v5.1h-2.6z"/>
<circle cx="137" cy="31.2" r=".64"/>
<circle cx="137" cy="26.1" r=".64"/>
<circle cx="137" cy="28.7" r=".64"/>
<circle cx="172.6" cy="28.7" r=".64"/>
<circle cx="172.6" cy="26.1" r=".64"/>
</g>
<path d="M257.4 38.8h12.3l1.3 1.3-1.3 1.3h-12.3zM25.7 59.1h12.3l1.3 1.3-1.3 1.3h-12.3zM25.5 74.4h10l1.2 1.2-1.2 1.3h-10zM259.9 89.6h14.9l1.3 1.3-1.3 1.2h-14.9zM97.7 115.6l1.2 1.3v12.4h-2.5v-12.4zM263.5 107.4h10.7l1.2 1.2-1.2 1.3h-10.7zM256.4 132.8h9.8v2.5h-9.8l-1.3-1.3zM256.4 150.6h14.1v2.5h-14.1l-1.3-1.3z" fill="none" stroke="#008080" stroke-width=".25"/>
<path d="M256.4 151h9" fill="none" stroke="#008080" stroke-width=".21"/>
<g font-size="3.1" fill="#f0f">
<text x="117.6" y="23.9">3-pin connector X1</text>
<text x="153.1" y="23.9">2-pin connector X2</text>
</g>
<g font-size="3.1" fill="#800080">
<text x="23.4" y="26.8">DC in (max. 62 V)</text>
<text x="20.8" y="120.7">AC in</text>
<text x="20.8" y="123.3">max. 44 V</text>
</g>
<g font-size="2.9" fill="#808080">
<text x="94.9" y="54.7">IC1</text>
<text x="84.8" y="99.1">LTC3864EMSE#PBF</text>
<text x="249.1" y="98.3">C16</text>
</g>
<g font-size="2.5" fill="#808080">
<text x="21.3" y="23.2">X1-1</text>
<text x="31.6" y="20.9">39303035</text>
<text x="73.5" y="20.9">L1-1</text>
<text x="51" y="27.3">ZD1</text>
<text x="51.1" y="29.5">n.c.</text>
<text x="66.8" y="27.6">4n7</text>
<text x="66.8" y="25.7">C2</text>
<text x="73.5" y="25.2">RN114-4/02</text>
<text x="73.5" y="28.6">L1-2</text>
<text x="20.6" y="30.8">X1-2</text>
<text x="99.6" y="33.1">PGND</text>
<text x="81.2" y="39.1">4n7</text>
<text x="82.2" y="37.2">C1</text>
<text x="97.3" y="38.4">4n7</text>
<text x="97.3" y="36.5">C3</text>
<text x="20.6" y="43.5">X1-3</text>
<text x="80.5" y="46.6">n.c.</text>
<text x="80.5" y="44.3">R175</text>
<text x="117.7" y="48">C6</text>
<text x="130.3" y="48">C7</text>
<text x="137.9" y="48">C8</text>
<text x="116.7" y="50.5">4u7</text>
<text x="130.3" y="50.5">4u7</text>
<text x="137.9" y="50.5">4u7</text>
<text x="46.9" y="58.9">R3</text>
<text x="127.5" y="56.6">PGND</text>
<text x="46.9" y="63.7">0R</text>
<text x="122.7" y="62.6">470n</text>
<text x="122.7" y="60">C9</text>
<text x="142.1" y="65.3">R2</text>
<text x="77" y="70.2">C11</text>
<text x="125.2" y="70.2">1u/100V</text>
<text x="125.2" y="67.6">C10</text>
<text x="142.1" y="67.5">R010/2W</text>
<text x="71" y="74.1">R7</text>
<text x="77" y="72.7">100n</text>
<text x="125.6" y="77">0...10R</text>
<text x="125.6" y="74.8">R73</text>
<text x="131.3" y="72.5">PGND</text>
<text x="154.8" y="74.1">R4</text>
<text x="173.2" y="76.3">S1751-46R</text>
<text x="173.2" y="73.7">SW</text>
<text x="53.2" y="80">JP1-0R</text>
<text x="71" y="78.9">47K</text>
<text x="143.4" y="82">IRFR5305</text>
<text x="143.4" y="79.4">Q1</text>
<text x="154.2" y="78.9">1K</text>
<text x="173.2" y="83.9">S1751-46R</text>
<text x="173.2" y="81.4">GND</text>
<text x="197.4" y="81.8">R5</text>
<text x="220.2" y="81.8">R6</text>
<text x="147.2" y="88.3">7443551331</text>
<text x="147.2" y="86.4">L2</text>
<text x="164.3" y="84.5">PGND</text>
<text x="196.1" y="86.6">100R</text>
<text x="197.4" y="89.5">L3</text>
<text x="218.9" y="86.6">100R</text>
<text x="221.5" y="89.5">L4</text>
<text x="76.7" y="99.8">PGND</text>
<text x="136.1" y="100.9">D5</text>
<text x="153.2" y="101.3">330p</text>
<text x="153.2" y="99.4">C17</text>
<text x="163.3" y="98.7">10u</text>
<text x="163.3" y="96.8">C12</text>
<text x="178.2" y="100.5">EEEFK1J10</text>
<text x="178.2" y="98">C18</text>
<text x="191.8" y="100.5">1P</text>
<text x="200.1" y="97.5">C19</text>
<text x="200.7" y="99.4">n.c.</text>
<text x="216.7" y="99.4">1u</text>
<text x="216.7" y="97.5">C13</text>
<text x="225.5" y="97.5">C14</text>
<text x="226.1" y="99.4">n.c.</text>
<text x="240.1" y="96.2">C1</text>
<text x="240.8" y="100">n.c.</text>
<text x="243.3" y="96.2">5</text>
<text x="249.4" y="101">EEEFK1J470P</text>
<text x="143.4" y="105">10R</text>
<text x="143.4" y="102.7">R8</text>
<text x="162" y="102.6">C20</text>
<text x="162.4" y="104.5">10u</text>
<text x="178.2" y="102.9">100u</text>
<text x="249.4" y="103.6">47u</text>
<text x="197" y="108">SH1</text>
<text x="24.7" y="114.4">X2-2</text>
<text x="126.9" y="118.6">10K</text>
<text x="126.9" y="116.4">R9</text>
<text x="172" y="115">PGND</text>
<text x="215.8" y="118.6">R10</text>
<text x="225.9" y="118.9">R11</text>
<text x="51.6" y="125.4">STP</text>
<text x="51.6" y="123.3">D1</text>
<text x="56.4" y="125.4">S15H100</text>
<text x="59.2" y="123.5">1n</text>
<text x="59.2" y="121">C200</text>
<text x="71.9" y="123.5">1n</text>
<text x="71.9" y="121">C201</text>
<text x="72.5" y="125.8">D2</text>
<text x="112.1" y="124.1">120p</text>
<text x="113.1" y="122.2">C21</text>
<text x="166.1" y="124.4">SH2</text>
<text x="185.8" y="123.7">R12</text>
<text x="215.8" y="120.8">10K</text>
<text x="217.9" y="124.7">D6</text>
<text x="225.9" y="121.1">100K</text>
<text x="28.6" y="127.9">C158</text>
<text x="31.2" y="129.9">n.c</text>
<text x="72.5" y="127.9">STPS15H100</text>
<text x="127.8" y="129.2">4n7</text>
<text x="127.8" y="127.3">C22</text>
<text x="202.4" y="130.4">n.c.</text>
<text x="202.4" y="128.1">R13</text>
<text x="215.3" y="130.6">BAS316</text>
<text x="234.8" y="130.3">R14</text>
<text x="39.6" y="132.6">ZD2</text>
<text x="40.3" y="135.6">n.c.</text>
<text x="52.2" y="135.3">D3</text>
<text x="64.9" y="135.3">D4</text>
<text x="83.6" y="136.1">C4</text>
<text x="91.2" y="136.1">C5</text>
<text x="217.7" y="136.5">Q2</text>
<text x="234.8" y="132.5">100K</text>
<text x="30.9" y="139.2">R63</text>
<text x="31.4" y="141.4">n.c.</text>
<text x="83.6" y="141.2">2m2</text>
<text x="91.2" y="141.2">2m2</text>
<text x="98.9" y="140.5">12K</text>
<text x="98.9" y="138.3">R1</text>
<text x="215.4" y="143.8">C23</text>
<text x="217.7" y="139">MMBT</text>
<text x="225" y="139">5401</text>
<text x="25.9" y="149.3">X2-1</text>
<text x="59.2" y="148.9">C202</text>
<text x="71.9" y="148.9">C2</text>
<text x="75.1" y="148.9">03</text>
<text x="185.8" y="144.3">R15</text>
<text x="185.9" y="146.5">4K7</text>
<text x="202.4" y="147.9">2N7002</text>
<text x="202.4" y="145.3">Q3</text>
<text x="214.4" y="146.4">470p</text>
<text x="21.5" y="151.8">282836-2</text>
<text x="59.2" y="151.4">1n</text>
<text x="71.9" y="151.4">1n</text>
<text x="55.5" y="160.6">PGND</text>
</g>
<text font-size="2.5" fill="#c0c0c0" x="19.6" y="110.4">AC input option</text>
<g font-size="2.5" fill="#800080">
<text x="18.9" y="169.6">Note 1.1: Possible alternative AUIRFR5305, SUD19P06-60, SPD30P06P or other with similar or lower input capacitance</text>
<text x="18.9" y="172.1">Note 1.2: WE 7447709330, WE 7443551331, Coilcraft MSS1210-333, Coilcraft XAL1510-333, Vishay IHLP4040DZER470M11, etc.</text>
<text x="18.9" y="174.7">Note 1.3: Use 240K for 30 VAC main transformer</text>
<text x="18.9" y="177.2">Note 1.4: Install 0R only if 100% Duty cycle feature for Low Ripple mode is not needed</text>
<text x="18.9" y="179.8">Note 1.5: Use R020 for 0-3.12 A or R015 for 0-4.16 A range</text>
</g>
<g font-size="2.5" fill="#800000">
<text x="18.9" y="187.4">Licensed under the TAPR Open Hardware License (www.tapr.org/OHL)</text>
<text x="18.9" y="189.9">More info at http://www.envox.hr/eez</text>
<text x="18.9" y="192.4">Repository: https://github.com/eez-open</text>
</g>
<g font-size="2.1" fill="#808080">
<text x="73.3" y="22">2</text>
<text x="80.2" y="22">3</text>
<text x="73.3" y="29.6">1</text>
<text x="80.2" y="29.6">4</text>
<text x="83.4" y="65.1">1</text>
<text x="83.4" y="60">8</text>
<text x="87.3" y="61.2">RUN</text>
<text x="103.7" y="61.2">CAP</text>
<text x="104.5" y="63.7">VIN</text>
<text x="110.7" y="62.6">11</text>
<text x="110.7" y="60">9</text>
<text x="83.4" y="70.2">4</text>
<text x="87.3" y="66.2">PLLIN/MODE</text>
<text x="87.3" y="71.3">SS</text>
<text x="83.4" y="75.3">2</text>
<text x="87.3" y="76.4">FREQ</text>
<text x="100.8" y="73.9">SENSE</text>
<text x="110.7" y="72.7">10</text>
<text x="102.2" y="81.5">GATE</text>
<text x="110.7" y="80.4">12</text>
<text x="83.4" y="85.4">7</text>
<text x="87.3" y="86.6">PGOOD</text>
<text x="103.9" y="86.6">VFB</text>
<text x="104.6" y="89.1">ITH</text>
<text x="110.7" y="85.4">5</text>
<text x="110.7" y="88">6</text>
<text x="81.9" y="90.5">TP</text>
<text x="87.3" y="91.6">PGND</text>
<text x="101.9" y="91.6">SGND</text>
<text x="110.7" y="90.5">3</text>
<text x="146.9" y="90.5">1</text>
<text x="153.9" y="90.5">2</text>
</g>
<g font-size="2" fill="#f0f">
<text x="127.3" y="26.9">DC in+ 1</text>
<text x="127.7" y="29.4">DC in- 2</text>
<text x="164.1" y="29.4">AC in 2</text>
<text x="164.1" y="26.9">AC in 1</text>
<text x="128.7" y="32">Earth 3</text>
</g>
<g font-size="2" fill="#800080">
<text x="67.2" y="69.9">tss=8ms</text>
<text x="142.1" y="69.9">See Note 1.5</text>
<text x="51.3" y="83.3">Fsw=350kHz (when grounded)</text>
<text x="143.4" y="83.9">See Note 1.1</text>
<text x="144.7" y="94">See also Note 1.2</text>
<text x="76.1" y="130.2">See Note 1.1</text>
<text x="175.1" y="128.3">See also Note 1.3</text>
<text x="199.3" y="134.7">See Note 1.4</text>
</g>
<g font-size="2" fill="#808080">
<text x="188.5" y="93.8">IHLP2020CZER3R3M11 IHLP2020CZER3R3M11</text>
<text x="127" y="102.8">STPS1</text>
<text x="133.4" y="102.8">5H100</text>
<text x="185.7" y="125.9">330K</text>
<text x="52.2" y="137.5">STPS15H100 STPS15H1</text>
<text x="75" y="137.5">00</text>
<text x="78.6" y="144.8">2 x UVZ1H222MHD o</text>
<text x="98.1" y="144.8">r UVR1J</text>
<text x="105.7" y="144.8">222MHD</text>
</g>
<g font-size="1.8" fill="#008080">
<text x="44.3" y="21.7">DC+</text>
<text x="44.3" y="29.3">DC-</text>
<text x="31.6" y="42">EARTH</text>
<text x="258.3" y="40.7">DC_OUT/2.1B</text>
<text x="93.9" y="47.1">HEATSINK</text>
<text x="26.6" y="61">PRE_OE/4.2B</text>
<text x="26.3" y="76.3">SYNC/2.1B</text>
<text x="260.9" y="91.5">PREG_OUT/3.1A</text>
<text x="68.5" y="102.9">SGND</text>
<text x="264.4" y="109.3">POUT-/3.4C</text>
<text x="29.1" y="115.6">AC_IN2</text>
<text x="98.3" y="128.4" transform="rotate(-90 98.3 128.4)">DC_OUT/2.1B</text>
<text x="121.8" y="135.9">SGND</text>
<text x="256.4" y="134.7">OUT+/3.1A</text>
<text x="30.4" y="146.1">AC_IN1</text>
<text x="256.4" y="152.5">SET_100%/4.3A</text>
</g>
<g font-size="1.8" fill="#800000">
<text x="175.8" y="98.1" transform="rotate(-90 175.8 98.1)">+</text>
<text x="246.9" y="98.1" transform="rotate(-90 246.9 98.1)">+</text>
<text x="81.8" y="136.2" transform="rotate(-90 81.8 136.2)">+</text>
<text x="89.5" y="136.2" transform="rotate(-90 89.5 136.2)">+</text>
</g>
</svg>
